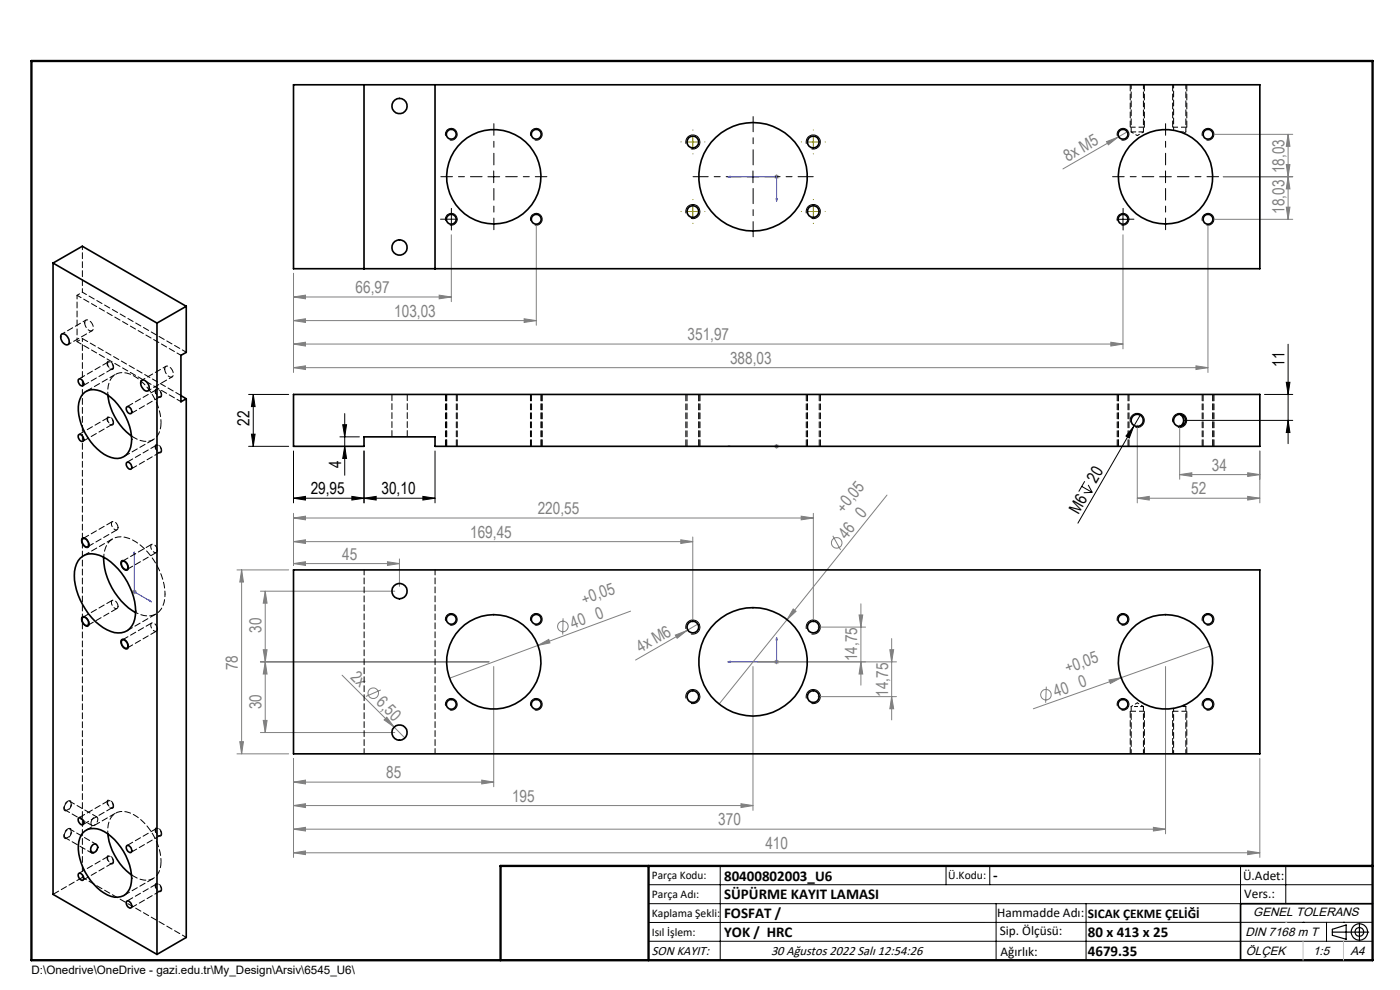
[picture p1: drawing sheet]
<svg xmlns="http://www.w3.org/2000/svg" width="297mm" height="210mm" viewBox="0 0 297 210" stroke-linecap="round" stroke-linejoin="round" font-family="sans-serif">
<g fill="none" stroke="#808080" stroke-width=".21">
<path d="M164.3 37.5h.9M164.4 37.1l.7 .7M164.7 37v1M165.1 37.1l-.7 .7M234.7 30l2.5-.9-2.1 1.6zM239.3 27.9l-13.8 7.9M257.3 28.5h16.9M259.5 37.5h14.7M272.9 34.9h.7l-.3 2.6zM273.3 28.5l.3 2.5h-.7zM273.3 37.5l.3 2.6h-.7zM273.3 28.5v18"/>
<path d="M62.3 58v21M95.7 49.8v14.2M113.8 47.5v21.5M238.2 49.8v24.2M256.3 47.5v31.5M257.3 46.5h16.9M272.9 43.9h.7l-.3 2.6zM62.3 63l2.5-.4v.8zM62.3 68l2.5-.4v.8zM62.3 73l2.5-.4v.8zM62.3 78l2.5-.4v.8zM62.3 63h33.4"/>
<path d="M62.3 68h51.5M62.3 73h175.9M62.3 78h194M93.2 62.6l2.5 .4-2.5 .4zM111.2 67.6l2.6 .4-2.6 .4zM235.7 72.6l2.5 .4-2.5 .4zM253.7 77.6l2.6 .4-2.6 .4zM164.3 94.7h.9M164.4 94.3l.7 .7M164.7 94.2v1M165.1 94.3l-.7 .7M241.3 90.2v16.5"/>
<path d="M250.3 90.2v11.5M267.3 95.7v11M62.3 114.9l2.5-.4v.8zM62.3 109.9l2.5-.4v.8zM62.3 119.5l2.5-.3v.7zM62.3 108.9v11M62.3 114.9h84.7M62.3 109.9h110.2M62.3 119.5h22.4M82.2 119.2l2.5 .3-2.5 .4zM84.7 118.6v5.8M144.4 114.5l2.6 .4-2.6 .4z"/>
<path d="M147 113.9v18.1M170 109.5l2.5 .4-2.5 .4zM172.5 108.9v23.1M176.7 113.7l1.6 3M188.2 105l-35.7 44.4M241.3 105.7l2.5-.4v.8zM241.3 105.7h26M250.3 100.7l2.5-.4v.8zM250.3 100.7h17M264.7 100.3l2.6 .4-2.6 .4zM264.7 105.3l2.6 .4-2.6 .4zM28 125.5h1"/>
<path d="M28.2 125.2l.7 .7M28.5 125.1v.9M28.9 125.2l-.7 .7M50.3 120.9h10.9M51.3 120.9l.3 2.6h-.7zM51.3 120.9v39M55.2 125.4h28.5M55.8 137.8h.9l-.4 2.6zM56.3 125.4v30M56.3 125.4l.4 2.5h-.9zM114.1 136.9l2.3-1.3 .3 .8zM119.5 131.2l-.1 3.4"/>
<path d="M133.8 129.6l-38.4 14.3M143.3 134.7l2.4-.9-2 1.6zM145.7 133.8l-10.9 6.2M148.3 132.2l-2.6 1.6M164.7 139.9v1M168.3 129.2l.6 .5-1.9 1.7zM173.5 133h10.1M182.2 130.4h.8l-.4 2.6zM182.6 128.1v17.2M188.8 137.8h.8l-.4 2.6zM189.2 135.5v17.2M256.7 137l-37.5 13.3"/>
<path d="M50.3 159.9h10.9M50.9 157.3h.7l-.3 2.6zM55.2 140.4h48.6M55.2 155.4h28.5M55.8 152.8h.9l-.4 2.6zM56.3 140.4l.4 2.6h-.9zM72.6 143.2l11 11M80.8 146.4l-3.2 1.3M81.5 152.7l.6-.6 1.5 2.1zM83.6 154.2l2.3 2.4M104.7 141.4v25.5M159.7 141.4v30.5"/>
<path d="M160.8 140.4h29.4M164.4 140l.7 .7M165.1 140l-.7 .7M173.5 147.8h16.7M182.6 140.4l.4 2.6h-.8zM189.2 147.8l.4 2.5h-.8zM222 145.7l-.2 3.4M235.3 144.2l2.5-.5-2.3 1.3zM247.3 141.4v35.5M62.3 165.9l2.5-.4v.8zM62.3 170.9l2.5-.4v.8zM62.3 175.9l2.5-.4v.8z"/>
<path d="M62.3 160.9v21M62.3 165.9h42.4M62.3 170.9h97.4M62.3 175.9h185M102.2 165.5l2.5 .4-2.5 .4zM157.2 170.5l2.5 .4-2.5 .4zM244.7 175.5l2.6 .4-2.6 .4zM267.3 160.9v21M62.3 180.9l2.5-.4v.8zM62.3 180.9h205M264.7 180.5l2.6 .4-2.6 .4z"/>
<circle cx="177.5" cy="115.2" r="1.12"/>
<circle cx="119.4" cy="132.9" r="1.13"/>
<circle cx="79.2" cy="147" r="1.13"/>
<circle cx="221.9" cy="147.4" r="1.12"/>
</g>
<g fill="none" stroke="#000" stroke-width=".21">
<path d="M94.5 28.8a1.25 1.25 0 0 1 1.1-1.5 1.25 1.25 0 0 1 1.4 1.3 1.25 1.25 0 0 1-1.6 1.1M103.5 37.5h2.5M104.7 36.3v2.5M112.6 28.8a1.25 1.25 0 0 1 1.1-1.5 1.25 1.25 0 0 1 1.3 1.3 1.25 1.25 0 0 1-1.5 1.1M145.5 30.5a1.51 1.51 0 0 1 1.3-1.9 1.51 1.51 0 0 1 1.7 1.6 1.51 1.51 0 0 1-1.9 1.4M158.5 37.5h2.5M159.7 36.3v2.5M171.1 30.5a1.51 1.51 0 0 1 1.3-1.9 1.51 1.51 0 0 1 1.6 1.6 1.51 1.51 0 0 1-1.8 1.4M237 28.8a1.26 1.26 0 0 1 1.1-1.6 1.26 1.26 0 0 1 1.4 1.4 1.26 1.26 0 0 1-1.6 1.1M246 37.5h2.5M247.3 36.3v2.5M255.1 28.8a1.26 1.26 0 0 1 1.1-1.6 1.26 1.26 0 0 1 1.3 1.4 1.26 1.26 0 0 1-1.6 1.1"/>
<path d="M94.5 46.8a1.25 1.25 0 0 1 1.1-1.5 1.25 1.25 0 0 1 1.4 1.3 1.25 1.25 0 0 1-1.6 1.1M112.6 46.8a1.25 1.25 0 0 1 1.1-1.5 1.25 1.25 0 0 1 1.3 1.3 1.25 1.25 0 0 1-1.5 1.1M145.5 45.3a1.51 1.51 0 0 1 1.3-1.9 1.51 1.51 0 0 1 1.7 1.6 1.51 1.51 0 0 1-1.9 1.3M171.1 45.3a1.51 1.51 0 0 1 1.3-2 1.51 1.51 0 0 1 1.6 1.7 1.51 1.51 0 0 1-1.8 1.3M237 46.5h2.5M237 46.8a1.26 1.26 0 0 1 1.1-1.5 1.26 1.26 0 0 1 1.4 1.3 1.26 1.26 0 0 1-1.6 1.1M238.2 45.3v2.5M255.1 46.8a1.26 1.26 0 0 1 1.1-1.5 1.26 1.26 0 0 1 1.3 1.3 1.26 1.26 0 0 1-1.6 1.1M273.3 73v21.1M52.7 83.7h8.5M52.7 94.7h8.5M53.3 92.1h.8l-.4 2.6z"/>
<path d="M53.7 83.7l.4 2.5h-.8zM53.7 83.7v11M62.3 95.7v11M72.1 92.7h4.1M72.7 90.1h.8l-.4 2.6zM73.1 94.7l.4 2.6h-.8zM73.1 87.7v13.1M77.2 95.7v11M92.3 95.7v11M239.8 89.6a1.5 1.5 0 0 1 1.3-1.9 1.5 1.5 0 0 1 1.7 1.6 1.5 1.5 0 0 1-1.9 1.3M240.5 90.5l-.9 2.4-.7-.4zM240.5 90.5l-11.8 20.5"/>
<path d="M242 87.9l-1.5 2.6M248.8 89.6a1.5 1.5 0 0 1 1.3-1.9 1.5 1.5 0 0 1 1.7 1.6 1.5 1.5 0 0 1-1.9 1.3M251.2 89.2h23M268.3 83.7h5.9M272.9 81.1h.7l-.3 2.6zM273.3 89.2l.3 2.5h-.7zM17.5 114.1a1.22 1.22 0 0 1 1.4 1.1 .64 .64 0 0 1-.4 1 1.47 1.47 0 0 1-1-2.1zM25.8 118.9a1.37 1.37 0 0 1 1.3 2 1.18 1.18 0 0 1-1.5-1.1v-.4zM62.3 105.7l2.5-.4v.8zM62.3 105.7h30M74.6 105.3l2.6 .4-2.6 .4zM77.2 105.7l2.6-.4v.8z"/>
<path d="M89.7 105.3l2.6 .4-2.6 .4zM229.5 103.2l2.2 1.2M230.1 102.1l-1.3 2.2M230.9 102.9l.8 1.5M231.7 104.4l-1.8 .1M17.5 130.8a1.34 1.34 0 0 1 1.2 2 1.33 1.33 0 0 1-1.4-1.5zM25.8 135.6a1.18 1.18 0 0 1 1.4 1.2 .65 .65 0 0 1-.3 .9 1.49 1.49 0 0 1-1.1-2.1zM94.5 131.7a1.23 1.23 0 0 1 1.1-1.6 1.23 1.23 0 0 1 1.4 1.4 1.23 1.23 0 0 1-1.6 1.1M112.6 131.7a1.23 1.23 0 0 1 1.1-1.6 1.23 1.23 0 0 1 1.3 1.4 1.23 1.23 0 0 1-1.5 1.1M145.5 133.4a1.51 1.51 0 0 1 1.3-1.9 1.51 1.51 0 0 1 1.7 1.6 1.51 1.51 0 0 1-1.9 1.4M171.1 133.4a1.51 1.51 0 0 1 1.3-1.9 1.51 1.51 0 0 1 1.6 1.6 1.51 1.51 0 0 1-1.8 1.4M237 131.7a1.24 1.24 0 0 1 1.1-1.6 1.24 1.24 0 0 1 1.4 1.4 1.24 1.24 0 0 1-1.6 1.1"/>
<path d="M255.1 131.7a1.24 1.24 0 0 1 1.1-1.6 1.24 1.24 0 0 1 1.3 1.4 1.24 1.24 0 0 1-1.6 1.1M94.5 149.7a1.24 1.24 0 0 1 1.2-1.5 1.24 1.24 0 0 1 1.3 1.4 1.24 1.24 0 0 1-1.6 1M112.6 149.7a1.24 1.24 0 0 1 1.1-1.5 1.24 1.24 0 0 1 1.3 1.4 1.24 1.24 0 0 1-1.5 1M145.5 148.2a1.51 1.51 0 0 1 1.3-1.9 1.51 1.51 0 0 1 1.7 1.6 1.51 1.51 0 0 1-1.9 1.3M171.1 148.2a1.51 1.51 0 0 1 1.3-1.9 1.51 1.51 0 0 1 1.6 1.6 1.51 1.51 0 0 1-1.8 1.3M237 149.7a1.25 1.25 0 0 1 1.2-1.5 1.25 1.25 0 0 1 1.3 1.4 1.25 1.25 0 0 1-1.6 1M255.1 149.7a1.25 1.25 0 0 1 1.1-1.5 1.25 1.25 0 0 1 1.3 1.4 1.25 1.25 0 0 1-1.6 1M137.6 187.7h153.6M137.6 191.7h153.6M137.6 199.7h153.6M152.8 183.7v20M200.7 183.7v4"/>
<path d="M210 183.7v4M211.3 191.7v12M230.4 191.7v12M263.2 183.7v20M272.8 183.7v8M276.4 195.6h.1M281.4 195.6v4.1M285 195.6h.1M291.2 195.6l-153.6 .1"/>
</g>
<path d="M242.7 27h-2.9M251.7 27h-2.9M239.9 150.9h2.9M248.9 150.9h2.9" fill="none" stroke="#000" stroke-width=".21" stroke-dasharray="1.3 .6" stroke-dashoffset=".1" stroke-linecap="butt"/>
<path d="M14.4 169.9a1.42 1.42 0 0 0-.6 2.1 1.5 1.5 0 0 0 1.3-2l-.2-.1h-.5M14.4 175.8a1.42 1.42 0 0 0-.6 2.1 1.5 1.5 0 0 0 1.3-2l-.2-.2-.5 .1" fill="none" stroke="#000" stroke-width=".21" stroke-dasharray="1.3 .6" stroke-dashoffset=".5" stroke-linecap="butt"/>
<path d="M24.1 77.9a1.19 1.19 0 0 0-1.2-1.3 1.15 1.15 0 0 0 1 1.8l.2-.5M24.1 89.7a1.19 1.19 0 0 0-1.2-1.3 1.15 1.15 0 0 0 1 1.7l.2-.4M34.3 83.8a1.19 1.19 0 0 0-1.2-1.3 1.15 1.15 0 0 0 1 1.8l.2-.5M34.3 95.6a1.19 1.19 0 0 0-1.2-1.3 1.15 1.15 0 0 0 1 1.7l.2-.4M24.1 171a1.19 1.19 0 0 0-1.2-1.3 1.15 1.15 0 0 0 1 1.8l.2-.5M34.3 176.9a1.19 1.19 0 0 0-1.2-1.3 1.15 1.15 0 0 0 1 1.7l.2-.4M24.1 182.8a1.19 1.19 0 0 0-1.2-1.3 1.15 1.15 0 0 0 1 1.7l.2-.4M34.3 188.7a1.19 1.19 0 0 0-1.2-1.3 1.15 1.15 0 0 0 1 1.7l.2-.4" fill="none" stroke="#000" stroke-width=".21" stroke-dasharray="1.3 .6" stroke-linecap="butt"/>
<g fill="none" stroke="#000" stroke-width=".25">
<path d="M282.6 197.7h7.8M282.6 197.1l3-.9v3l-3-.8zM288.4 195.8v3.8M106.2 203.7h185"/>
<circle cx="288.4" cy="197.7" r="1.74"/>
<circle cx="288.4" cy="197.7" r=".93"/>
</g>
<g fill="none" stroke="#00f" stroke-width=".21">
<path d="M154.4 37.5l.5-.1v.2zM154.4 37.5h10.3v5.2M164.6 42.1h.3l-.2 .6zM154.4 94.7h10.3M154.4 94.7h.5h-.5M164.6 94.7h.3zM164.7 94.7h.1M28.5 117.1l.1 .5-.2-.1zM28.5 117.1v8.4l3.6 2.2M31.8 127.3l.3 .4-.3-.1zM164.7 135.2l.2 .5h-.3zM164.7 135.2v5.2h-10.3"/>
<path d="M154.4 140.4l.5-.1v.2z"/>
</g>
<path d="M102.3 37.5h-8.8M104.8 35v-8.8M104.8 40v8.7M107.3 37.5h8.7M244.8 37.5h-8.8M247.3 35v-8.8M247.3 40v8.7M249.8 37.5h8.7" fill="none" stroke="#000" stroke-width=".21" stroke-dasharray="15.2 1.3 1.3 1.3" stroke-dashoffset="12.8"/>
<path d="M157.3 37.5h-10.3M159.8 35v-10.3M159.8 40v10.2M162.3 37.5h10.2" fill="none" stroke="#000" stroke-width=".21" stroke-dasharray="15.2 1.3 1.3 1.3" stroke-dashoffset="12"/>
<path d="M94.5 46.5h-1M95.8 46.5v1.2M95.8 46.5h1.2M95.8 46.5v-1.3M95.8 46.5h-1.3M95.8 47.7v1.1M95.8 45.2v-1M238.3 47.7v1.1M238.3 45.2v-1M239.5 46.5h1.1" fill="none" stroke="#000" stroke-width=".21" stroke-dasharray="15.2 1.3 1.3 1.3"/>
<g fill="none" stroke="#808000" stroke-width=".21" stroke-dasharray="15.2 1.3 1.3 1.3">
<path d="M144.5 30.1h-.1M147 27.6h.1M147 32.6v.1M149.5 30.1h.1M170 30.1h.1M172.5 27.6h.1M172.5 32.6v.1M175 30.1h.1M144.5 44.9h-.1M147 42.4v-.1M147 47.4h.1M149.5 44.9h.1"/>
<path d="M170 44.9h.1M172.5 42.4v-.1M172.5 47.4h.1M175 44.9h.1"/>
</g>
<path d="M145.7 30.1h2.5M147 28.9v2.5M171.3 30.1h2.5M172.5 28.9v2.5M145.7 44.9h2.5M147 43.6v2.5M171.3 44.9h2.5M172.5 43.6v2.5" fill="none" stroke="#808000" stroke-width=".21"/>
<g fill="none" stroke="#000" stroke-width=".21" stroke-dasharray="1.3 .6" stroke-dashoffset="-.1">
<path d="M239.8 18v9M248.8 18v9M242.8 27v-9M251.8 27v-9M94.5 83.7v11M97 94.7v-11M112.5 83.7v11M115 94.7v-11M145.5 83.7v11M148.5 94.7v-11M171 83.7v11M174 94.7v-11"/>
<path d="M237 83.7v11M239.5 94.7v-11M255 83.7v11M257.5 94.7v-11M239.8 150.9v9M242.8 159.9v-9M248.8 150.9v9M251.8 159.9v-9"/>
</g>
<path d="M242.8 27h-.1M251.8 27h-.1M239.8 150.9h.1M248.8 150.9h.1" fill="none" stroke="#000" stroke-width=".21" stroke-dasharray="1.3 .6"/>
<path d="M291.2 191.7h-28v12" fill="none" stroke="#000" stroke-width=".35"/>
<path d="M6.7 12.9h284.5v190.8h-284.5zM137.6 183.7v20M291.2 183.7h-185v20" fill="none" stroke="#000" stroke-width=".5"/>
<path d="M276.4 199.7v4M285 199.7v4" fill="none" stroke="#c0c0c0" stroke-width=".21"/>
<path d="M272.8 195.6h.1" fill="none" stroke="#c0c0c0" stroke-width=".25"/>
<g fill="#00f">
<path d="M164.7 135.2l.2 .5h-.3zM154.4 140.4l.5-.1v.2z"/>
<path d="M164.6 42.1l.1 .6 .2-.6zM154.4 37.5l.5 .1v-.2z"/>
<path d="M31.8 127.3l.3 .4-.3-.1zM28.5 117.1l.1 .5-.2-.1zM164.6 94.7h.3zM154.4 94.7h.5z"/>
</g>
<g fill="#000">
<path d="M240.5 90.5l-.9 2.4-.7-.4z"/>
<path d="M72.7 90.1h.8l-.4 2.6zM73.1 94.7l.4 2.6h-.8zM53.7 83.7l.4 2.5h-.8zM53.3 92.1h.8l-.4 2.6z"/>
<path d="M273.3 89.2l.3 2.5h-.7zM272.9 81.1h.7l-.3 2.6z"/>
<path d="M62.3 105.7l2.5-.4v.8zM74.6 105.3l2.6 .4-2.6 .4z"/>
<path d="M89.7 105.3l2.6 .4-2.6 .4zM77.2 105.7l2.6-.4v.8z"/>
</g>
<g fill="#808080">
<path d="M81.5 152.7l.6-.6 1.5 2.1z"/>
<path d="M235.3 144.2l2.5-.5-2.3 1.3z"/>
<path d="M114.1 136.9l2.3-1.3 .3 .8z"/>
<path d="M143.3 134.7l2.4-.9-2 1.6z"/>
<path d="M234.7 30l2.5-.9-2.1 1.6z"/>
<path d="M168.3 129.2l.6 .5-1.9 1.7z"/>
<path d="M264.7 100.3l2.6 .4-2.6 .4zM250.3 100.7l2.5-.4v.8zM264.7 105.3l2.6 .4-2.6 .4zM241.3 105.7l2.5-.4v.8z"/>
<path d="M62.3 165.9l2.5-.4v.8zM102.2 165.5l2.5 .4-2.5 .4zM62.3 170.9l2.5-.4v.8zM157.2 170.5l2.5 .4-2.5 .4zM62.3 175.9l2.5-.4v.8zM244.7 175.5l2.6 .4-2.6 .4zM62.3 180.9l2.5-.4v.8zM264.7 180.5l2.6 .4-2.6 .4z"/>
<path d="M144.4 114.5l2.6 .4-2.6 .4zM62.3 114.9l2.5-.4v.8zM170 109.5l2.5 .4-2.5 .4zM62.3 109.9l2.5-.4v.8zM82.2 119.2l2.5 .3-2.5 .4zM62.3 119.5l2.5-.3v.7z"/>
<path d="M182.6 140.4l.4 2.6h-.8zM182.2 130.4h.8l-.4 2.6zM272.9 34.9h.7l-.3 2.6zM273.3 28.5l.3 2.5h-.7zM272.9 43.9h.7l-.3 2.6zM273.3 37.5l.3 2.6h-.7z"/>
<path d="M56.3 125.4l.4 2.5h-.9zM55.8 137.8h.9l-.4 2.6zM56.3 140.4l.4 2.6h-.9zM55.8 152.8h.9l-.4 2.6zM188.8 137.8h.8l-.4 2.6zM189.2 147.8l.4 2.5h-.8z"/>
<path d="M51.3 120.9l.3 2.6h-.7zM50.9 157.3h.7l-.3 2.6z"/>
<path d="M62.3 63l2.5-.4v.8zM93.2 62.6l2.5 .4-2.5 .4zM62.3 68l2.5-.4v.8zM111.2 67.6l2.6 .4-2.6 .4zM62.3 73l2.5-.4v.8zM235.7 72.6l2.5 .4-2.5 .4zM62.3 78l2.5-.4v.8zM253.7 77.6l2.6 .4-2.6 .4z"/>
</g>
<g fill="none" stroke="#000" stroke-width=".35">
<path d="M62.3 18h205v39h-205zM77.2 18v39M92.3 18v39M11.3 55.8v133.9l22 12.8M11.3 55.8l22 12.7M11.3 55.8l6.2-3.6 22 12.8M13.1 70.9a1.5 1.5 0 0 1 1.5 2 1.01 1.01 0 0 1-1.5-.7 1.28 1.28 0 0 1 0-1.3zM33.3 68.5v134M39.5 65v9.7l-1.1 .7v9.8l1.1-.6M39.5 65l-6.2 3.5M16.6 92.3l.2-.1a.95 .95 0 0 1 .8 1.4 .98 .98 0 0 1-1-1.3zM16.6 80.5l.2-.1a.97 .97 0 0 1 .8 1.4 .98 .98 0 0 1-1-1.3z"/>
<path d="M17.6 83.6a3.4 3.4 0 0 1 4.5-.3 12.1 12.1 0 0 1 5.8 10.7 3.2 3.2 0 0 1-5.1 2.8 11.9 11.9 0 0 1-6.1-11.4l.5-1.3zM22.9 83.8a12.8 12.8 0 0 0 5 8.7M26.8 98.2l.2-.1a.95 .95 0 0 1 .8 1.4 1.02 1.02 0 0 1-1-1.3zM27 86.3a.95 .95 0 0 1 .8 1.4 .97 .97 0 0 1-.8-1.4zM30 80.7a1.33 1.33 0 0 1 1.6 1.4v.4a.52 .52 0 0 1-.8 .4l-.3-.2a1.59 1.59 0 0 1-.5-2zM38.4 83.9l1.1 .7M39.5 84.6v114.3l-6.2 3.6M62.3 83.7h205v11h-175v-2h-15.1v2h-14.9zM250.4 87.9a1.52 1.52 0 0 1 0 2.6M17 118.4a3.6 3.6 0 0 1 4.1-.6 13.7 13.7 0 0 1 7.6 12.8 3.6 3.6 0 0 1-5.2 3.3 13.7 13.7 0 0 1-7.7-10.8 5.9 5.9 0 0 1 1.2-4.7zM17.4 114.4l.2-.1a1.15 1.15 0 0 1 1 1.7 1.21 1.21 0 0 1-1.2-1.6zM22 118.2a14.2 14.2 0 0 0 6.8 11.8"/>
<path d="M25.9 119.1a1.18 1.18 0 0 1 1.1 1.7 1.18 1.18 0 0 1-1.1-1.7zM17.4 131.1l.2-.2a1.15 1.15 0 0 1 1 1.8 1.21 1.21 0 0 1-1.2-1.6zM25.9 135.7a1.18 1.18 0 0 1 1.1 1.8 1.18 1.18 0 0 1-1.1-1.8zM62.3 120.9h205v39h-205zM16.8 173.5a.99 .99 0 0 1 .8 1.4 .99 .99 0 0 1-.8-1.4zM17.6 176.6a3.9 3.9 0 0 1 5.2 .2 12.3 12.3 0 0 1 5.1 10.3 3.2 3.2 0 0 1-5.1 2.8 11.9 11.9 0 0 1-6.1-11.4l.5-1.3zM19.6 179.3a.64 .64 0 0 1 .9-.2 .64 .64 0 0 1 .2 .9 .82 .82 0 0 1-.5 .8 .82 .82 0 0 1-.9-.2 1.33 1.33 0 0 1 .3-1.3zM22.9 176.9a13 13 0 0 0 5 8.7M27 179.3a.99 .99 0 0 1 .8 1.5 .99 .99 0 0 1-.8-1.5zM16.8 185.2a.99 .99 0 0 1 .8 1.5 .99 .99 0 0 1-.8-1.5zM26.8 191.3l.2-.2a.97 .97 0 0 1 .8 1.5 .98 .98 0 0 1-1-1.3z"/>
<circle cx="84.7" cy="22.5" r="1.62"/>
<circle cx="95.7" cy="28.5" r="1.06"/>
<circle cx="104.7" cy="37.5" r="10"/>
<circle cx="113.8" cy="28.5" r="1.06"/>
<circle cx="147" cy="30.1" r="1.25"/>
<circle cx="159.7" cy="37.5" r="11.5"/>
<circle cx="172.5" cy="30.1" r="1.26"/>
<circle cx="238.2" cy="28.5" r="1.05"/>
<circle cx="247.3" cy="37.5" r="10"/>
<circle cx="256.3" cy="28.5" r="1.05"/>
<circle cx="84.7" cy="52.5" r="1.63"/>
<circle cx="95.7" cy="46.5" r="1.06"/>
<circle cx="113.8" cy="46.5" r="1.06"/>
<circle cx="147" cy="44.9" r="1.25"/>
<circle cx="172.5" cy="44.9" r="1.26"/>
<circle cx="238.2" cy="46.5" r="1.05"/>
<circle cx="256.3" cy="46.5" r="1.05"/>
<circle cx="241.2" cy="89.2" r="1.3"/>
<circle cx="250.2" cy="89.2" r="1.3"/>
<circle cx="84.7" cy="125.4" r="1.63"/>
<circle cx="95.7" cy="131.4" r="1.06"/>
<circle cx="113.8" cy="131.4" r="1.06"/>
<circle cx="147" cy="133" r="1.25"/>
<circle cx="172.5" cy="133" r="1.26"/>
<circle cx="238.2" cy="131.4" r="1.05"/>
<circle cx="256.3" cy="131.4" r="1.05"/>
<circle cx="84.7" cy="155.4" r="1.62"/>
<circle cx="95.7" cy="149.4" r="1.05"/>
<circle cx="104.7" cy="140.4" r="10"/>
<circle cx="113.8" cy="149.4" r="1.05"/>
<circle cx="147" cy="147.7" r="1.25"/>
<circle cx="159.7" cy="140.4" r="11.5"/>
<circle cx="172.5" cy="147.8" r="1.26"/>
<circle cx="238.2" cy="149.4" r="1.04"/>
<circle cx="247.3" cy="140.4" r="10"/>
<circle cx="256.3" cy="149.4" r="1.04"/>
</g>
<path d="M249 18v9.6M250.4 28h1.2M14.5 73.1l5-3M17.5 71.8v114.3M18.2 67.9l-5 2.9M35.2 77.7l-5.1 2.9M31.4 82.9l5.1-3M35 126a13.9 13.9 0 0 0-7.7-11.8 3.7 3.7 0 0 0-5.2 3.4l-.1 .6M249 150.2v9.7M251.6 149.9h-1.2" fill="none" stroke="#000" stroke-width=".21" stroke-dasharray="1.3 .6" stroke-dashoffset=".6"/>
<path d="M16.3 62.6l1.2-.6M16.3 72.5l1.2-.7M34.2 89.6a12.2 12.2 0 0 0-6.6-10.3 3.1 3.1 0 0 0-4.6 2.5l-.1 2M28.8 129.9a4 4 0 0 0 5.4-.7 5.7 5.7 0 0 0 .8-3.2M241.3 149.9h-1.3M242.6 149.9h-1.3M34.2 182.7a12.2 12.2 0 0 0-6.6-10.3 3.1 3.1 0 0 0-4.6 2.5l-.1 2" fill="none" stroke="#000" stroke-width=".21" stroke-dasharray="1.3 .6" stroke-dashoffset=".7"/>
<path d="M18 68.5l.2-.5a1.22 1.22 0 0 1 1.5 1 .79 .79 0 0 1-.4 1.2 1.83 1.83 0 0 1-1.3-1.7M34.9 78.3l.2-.6a1.22 1.22 0 0 1 1.6 1.1 .79 .79 0 0 1-.5 1.2 1.83 1.83 0 0 1-1.3-1.7M92.3 120.9v39M77.2 159.9v-39M13.8 171.8l5.7 3.3M13.8 177.7l5.7 3.3M20.5 173.3l-5.6-3.3" fill="none" stroke="#000" stroke-width=".21" stroke-dasharray="1.3 .6" stroke-dashoffset=".2"/>
<g fill="none" stroke="#000" stroke-width=".21" stroke-dasharray="1.3 .6" stroke-dashoffset=".4">
<path d="M240 18v10M242.6 28v-10M251.6 28v-10M22.8 77.2l.2-.4a.97 .97 0 0 1 .8 1.4 1 1 0 0 1-1-1M22.8 88.9l.2-.3a.97 .97 0 0 1 .8 1.4 1 1 0 0 1-1-1.1M33 83l.2-.3a.97 .97 0 0 1 .8 1.4 1 1 0 0 1-1-1.1M33 94.8l.2-.4a.97 .97 0 0 1 .8 1.5 1 1 0 0 1-1-1.1M240 149.9v10M242.6 159.9v-10M251.6 159.9v-10M20.8 179.7l-.1 .4a.88 .88 0 0 1-1.3 .7l-.1-.2M22.8 170.2l.2-.3a.97 .97 0 0 1 .8 1.4 1 1 0 0 1-1-1.1"/>
<path d="M33 176.1l.2-.4a.97 .97 0 0 1 .8 1.5 1 1 0 0 1-1-1.1M22.8 182l.2-.4a.97 .97 0 0 1 .8 1.5 1 1 0 0 1-1-1.1M33 187.9l.2-.4a.97 .97 0 0 1 .8 1.5 1 1 0 0 1-1-1.1"/>
</g>
<path d="M240 28l1.3 .8M241.3 28.8l1.3-.8M241.3 149.1l-1.3 .8M242.6 149.9l-1.3-.8" fill="none" stroke="#000" stroke-width=".21" stroke-dasharray="1.3 .6" stroke-dashoffset=".8"/>
<path d="M251.1 28.3l.5-.3M38.4 83.9l-20.9-12.1M25 111.9a1.19 1.19 0 0 0-1.2-1.3 1.15 1.15 0 0 0 1 1.8l.2-.5M33.4 116.7a1.19 1.19 0 0 0-1.2-1.2 1.15 1.15 0 0 0 1 1.7l.2-.5M25 128.6a1.19 1.19 0 0 0-1.2-1.3 1.15 1.15 0 0 0 1 1.8l.2-.5M33.4 133.4a1.19 1.19 0 0 0-1.2-1.3 1.15 1.15 0 0 0 1 1.8l.2-.5M251.6 149.9l-.5-.3" fill="none" stroke="#000" stroke-width=".21" stroke-dasharray="1.3 .6"/>
<path d="M240 28h2.6M16.3 62.6l22.1 12.8M17.5 62l22 12.7M38.4 85.2l-22.1-12.7M20.4 179.1l-5.5-3.2M17.5 186.1l22 12.8" fill="none" stroke="#000" stroke-width=".21" stroke-dasharray="1.3 .6" stroke-dashoffset=".3"/>
<path d="M17.5 52.2v9.8M16.3 72.5v-9.9" fill="none" stroke="#000" stroke-width=".21" stroke-dasharray="1.3 .6" stroke-dashoffset=".5"/>
<g fill="none" stroke="#000" stroke-width=".21" stroke-dasharray="1.3 .6" stroke-dashoffset="-.1">
<path d="M23 76.8l-6.2 3.6M24.5 79.4l-6.2 3.6M17.6 81.8l6.2-3.6M17.6 93.6l6.2-3.6M23 88.6l-6.2 3.5M26.3 96.9l6.2-3.6M27.8 87.7l6.2-3.6M27.8 99.5l6.2-3.6M27.9 92.5a4.1 4.1 0 0 0 5 .4 4.2 4.2 0 0 0 1.3-3.3M33.2 82.7l-6.2 3.6M33.2 94.4l-6.2 3.6M83.1 83.7v9"/>
<path d="M86.4 92.7v-9M94.7 83.7v11M94.8 83.7v11M96.8 94.7v-11M112.7 83.7v11M114.8 94.7v-11M145.7 83.7v11M148.2 94.7v-11M148.3 83.7v11M171.3 94.7v-11M171.3 83.7v11M173.8 94.7v-11"/>
<path d="M237.2 83.7v11M237.3 83.7v11M239.3 94.7v-11M255.2 83.7v11M257.3 94.7v-11M18.6 116l6.2-3.6M23.8 110.6l-6.2 3.6M23.9 114.3l-6.2 3.6M32.2 115.5l-6.2 3.6M18.6 132.7l6.2-3.6M23.8 127.3l-6.2 3.6M26.9 133.8l6.2-3.6"/>
<path d="M27 120.8l6.2-3.6M27 137.5l6.2-3.6M32.2 132.1l-6.2 3.6M13.6 171.4l.1-.4a.97 .97 0 0 1 1.3-.9 1.24 1.24 0 0 1-1.2 1.7l-.2-.4M13.6 177.2l.1-.3a.97 .97 0 0 1 1.3-.9 1.24 1.24 0 0 1-1.2 1.7l-.2-.5M17.6 174.9l6.2-3.6M19.3 174.6v-.3a.97 .97 0 0 1 1.3-.9 1.24 1.24 0 0 1-1.1 1.7l-.2-.5M23 169.9l-6.2 3.6M24.5 172.5l-6.2 3.6M33.2 175.7l-6.2 3.6M11.3 189.7l6.2-3.6M17.6 186.7l6.2-3.6"/>
<path d="M23 181.6l-6.2 3.6M26.3 189.9l6.2-3.6M27.8 180.8l6.2-3.6M27.8 192.6l6.2-3.6M27.9 185.6a4.1 4.1 0 0 0 5 .4 4.2 4.2 0 0 0 1.3-3.3M33.2 187.5l-6.2 3.6"/>
</g>
<g font-size="3.5" fill="#808080">
<text x="226.5" y="34.4" transform="rotate(-30 226.5 34.4)">8x M5</text>
<text x="272.5" y="36.8" transform="rotate(-90 272.5 36.8)">18,03</text>
<text x="272.5" y="45.3" transform="rotate(-90 272.5 45.3)">18,03</text>
<text x="75.4" y="62.2">66,97</text>
<text x="83.6" y="67.2">103,03</text>
<text x="145.9" y="72.2">351,97</text>
<text x="154.9" y="77.2">388,03</text>
<text x="257.1" y="99.9">34</text>
<text x="252.7" y="104.9">52</text>
<text x="114.1" y="109.1">220,55</text>
<text x="179" y="108.9" transform="rotate(-51 179 108.9)">+0,05</text>
<text x="183.1" y="110.1" transform="rotate(-51 183.1 110.1)">0</text>
<text x="72.6" y="118.7">45</text>
<text x="99.7" y="114.1">169,45</text>
<text x="179.6" y="114.5" transform="rotate(-51 179.6 114.5)">46</text>
<text x="123.9" y="128.3" transform="rotate(-20 123.9 128.3)">+0,05</text>
<text x="126.8" y="131.4" transform="rotate(-20 126.8 131.4)">0</text>
<text x="55.5" y="134.2" transform="rotate(-90 55.5 134.2)">30</text>
<text x="121.5" y="133.4" transform="rotate(-20 121.5 133.4)">40</text>
<text x="50.5" y="142.1" transform="rotate(-90 50.5 142.1)">78</text>
<text x="74.2" y="143.8" transform="rotate(45 74.2 143.8)">2x</text>
<text x="135.9" y="138.6" transform="rotate(-30 135.9 138.6)">4x M6</text>
<text x="181.9" y="140.3" transform="rotate(-90 181.9 140.3)">14,75</text>
<text x="226.4" y="142.8" transform="rotate(-20 226.4 142.8)">+0,05</text>
<text x="79.6" y="149.2" transform="rotate(45 79.6 149.2)">6,50</text>
<text x="188.4" y="147.8" transform="rotate(-90 188.4 147.8)">14,75</text>
<text x="224" y="147.9" transform="rotate(-20 224 147.9)">40</text>
<text x="229.3" y="146" transform="rotate(-20 229.3 146)">0</text>
<text x="55.5" y="150.4" transform="rotate(-90 55.5 150.4)">30</text>
<text x="81.9" y="165.1">85</text>
<text x="108.6" y="170.1">195</text>
<text x="152.4" y="175.1">370</text>
<text x="162.4" y="180.1">410</text>
</g>
<g font-size="3.5">
<text x="272.5" y="77.7" transform="rotate(-90 272.5 77.7)">11</text>
<text x="53" y="90.4" transform="rotate(-90 53 90.4)">22</text>
<text x="72.3" y="99.2" transform="rotate(-90 72.3 99.2)">4</text>
<text x="65.9" y="104.9">29,95</text>
<text x="80.9" y="104.9">30,10</text>
<text x="232.6" y="102.7" transform="rotate(-60 232.6 102.7)">20</text>
<text x="228.8" y="109.2" transform="rotate(-60 228.8 109.2)">M6</text>
</g>
<g font-size="3.2">
<text x="153.6" y="186.8">80400802003_U6</text>
<text x="153.6" y="190.8">SÜPÜRME KAYIT LAMASI</text>
<text x="210.7" y="186.6">-</text>
<text x="153.6" y="194.8">FOSFAT /</text>
<text x="153.6" y="198.8">YOK / HRC</text>
<text x="230.8" y="198.7">80 x 413 x 25</text>
<text x="230.8" y="202.8">4679.35</text>
</g>
<g font-size="2.8">
<text x="263.7" y="186.7">Ü.Adet:</text>
<text x="263.9" y="190.5">Vers.:</text>
<text x="211.5" y="194.5">Hammadde Adı:</text>
<text x="230.8" y="194.7">SICAK ÇEKME ÇELİĞİ</text>
<text x="138.3" y="202.6">SON KAYIT:</text>
<text x="163.6" y="202.6">30 Ağustos 2022 Salı 12:54:26</text>
<text x="212.1" y="198.4">Sip. Ölçüsü:</text>
<text x="212.2" y="202.7">Ağırlık:</text>
</g>
<g font-size="2.6">
<text x="265.9" y="194.4">GENEL TOLERANS</text>
<text x="264.2" y="198.5">DIN 7168 m T</text>
<text x="264.3" y="202.6">ÖLÇEK</text>
<text x="278.5" y="202.6">1:5</text>
<text x="286.5" y="202.6">A4</text>
</g>
<g font-size="2.5">
<text x="138.3" y="186.4">Parça Kodu:</text>
<text x="138.3" y="190.5">Parça Adı:</text>
<text x="201.2" y="186.5">Ü.Kodu:</text>
<text x="138.3" y="194.5">Kaplama Şekli:</text>
<text x="138.3" y="198.6">Isıl İşlem:</text>
<text x="6.7" y="206.7">D:\Onedrive\OneDrive - gazi.edu.tr\My_Design\Arsiv\6545_U6\</text>
</g>
</svg>
